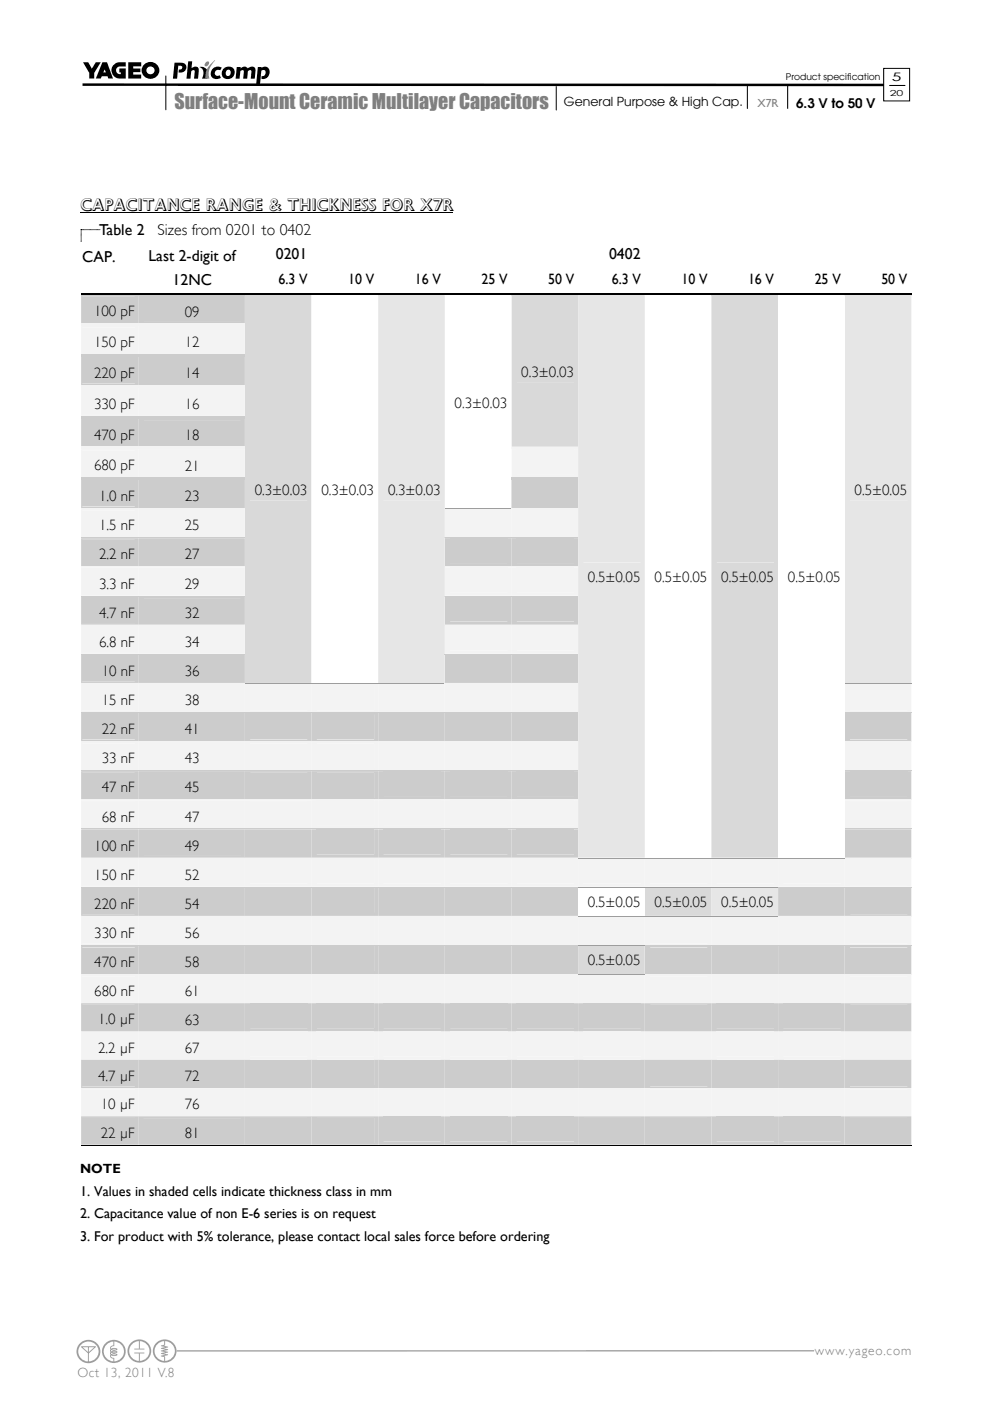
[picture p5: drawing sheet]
<svg xmlns="http://www.w3.org/2000/svg" width="210mm" height="297mm" viewBox="0 0 210 297" stroke-linecap="round" stroke-linejoin="round" font-family="sans-serif">
<path d="M172.6 286.4h-140" fill="none" stroke="#808080" stroke-width=".21"/>
<g fill="#fff">
<circle cx="29.5" cy="286.5" r="2.49"/>
<circle cx="34.9" cy="286.5" r="2.49"/>
<circle cx="24.1" cy="286.6" r="2.49"/>
<circle cx="18.7" cy="286.6" r="2.5"/>
</g>
<g fill="#9da0a1">
<path d="M21.6 286.6a2.5 2.5 0 0 0 5 0 2.5 2.5 0 0 0-5 0zM22.6 285.1l.9-.6 .5-.1v.8a.55 .55 0 0 0-.5 .2 .55 .55 0 0 0 0 .7l-.2 .8 .2 .3a.55 .55 0 0 0 0 .7 .55 .55 0 0 0 .5 .2v.5a2.09 2.09 0 0 1-1.8-1.3 2.09 2.09 0 0 1 .4-2.2zM24.2 284.4a2.1 2.1 0 0 1 2.1 2.1 2.1 2.1 0 0 1-2.1 2.1v-.7l-.6-.2-.1-.3a1.52 1.52 0 0 0 1.4-.2 1.51 1.51 0 0 0-1.3-.2l-.1-.1a1.51 1.51 0 0 0 1.4-.2 1.51 1.51 0 0 0-1.3-.3l-.1-.1a1.51 1.51 0 0 0 1.4-.2 1.52 1.52 0 0 0-1.3-.2v-.3l.6-.2zM23.8 287.2h.9zM23.8 286.7h.9zM23.8 286.1h.9z"/>
<path d="M16.2 286.6a2.55 2.55 0 0 0 5.1 0 2.55 2.55 0 0 0-5.1 0zM17.5 285.6h1.2v1zM18.9 285.6h1.1l-1.1 1zM17.2 285.1a2.13 2.13 0 0 1 3.5 .5 2.13 2.13 0 0 1-1.8 3.1v-1.8l1.4-1.3v-.2l-3.1 .1 1.5 1.4v1.8a2.1 2.1 0 0 1-1.9-1.4 2.1 2.1 0 0 1 .4-2.2z"/>
<path d="M27.1 286.5a2.49 2.49 0 0 0 4.9 0 2.49 2.49 0 0 0-4.9 0zM28 285l.9-.6 .6-.1v1.6h-1v.2h2.1v-.2h-.9v-1.6a2.1 2.1 0 0 1 2 2.1 2.1 2.1 0 0 1-2 2.1v-1.5h.9v-.2h-2.1v.2h1v1.5a2.09 2.09 0 0 1-1.9-1.3 2.09 2.09 0 0 1 .4-2.2z"/>
<path d="M32.4 286.5a2.5 2.5 0 0 0 5 0 2.5 2.5 0 0 0-5 0zM33.4 285l.9-.6 .5-.1v.8l-.7 .2 1 .3-1 .3 1 .2-1 .3 1 .3-1 .3 1 .2-1 .3 .7 .2v.8a2.09 2.09 0 0 1-1.9-1.3 2.09 2.09 0 0 1 .5-2.2zM35 284.3a2.1 2.1 0 0 1 2.1 2.1 2.1 2.1 0 0 1-2.1 2.1v-.8l-.3-.2 1-.3-1-.2 1-.3-1-.3 1-.3-1-.2 1-.3-1-.3 .3-.1z"/>
</g>
<path d="M118.7 19.9h39.8v4.4h-39.8z" fill="#fff"/>
<path d="M35.2 16.1v7.2" fill="none" stroke="#000" stroke-width=".21"/>
<path d="M43.6 13.3l.5-.3 .2 .1a.66 .66 0 0 1-.1 .7 .66 .66 0 0 1-.7 .2z" fill="#868585"/>
<path d="M42.4 14.2a1.43 1.43 0 0 1 1.6 1.9v.6h-1.2a1.71 1.71 0 0 0-.4-2.5z" fill="#000"/>
<path d="M45 13.3l.6-.6v.1a3.7 3.7 0 0 0-1.2 3.9h-.9a3.9 3.9 0 0 1 1.5-3.4z" fill="#868585"/>
<g fill="#000">
<path d="M17.6 13.2h1.1l.8 1.4 .8-1.4h1.1l-1.4 2.3v1.1h-1.1v-1.1zM24 13.9l.9-.6 1.8-.1v.9h-1.3a.81 .81 0 0 0-.8 .9 .81 .81 0 0 0 1 .7v-.4h-.3v-.8h1.4v2.1h-1.4a1.73 1.73 0 0 1-1.3-2.7zM27.2 13.2h2.8v.9h-1.7v.4h1.5v.8h-1.5v.5h1.6v.8h-2.7zM37 13.3h1.3a1.06 1.06 0 0 1 1.2 1.1 1.06 1.06 0 0 1-1.2 1h-.4v-.7a.47 .47 0 0 0 .6-.1 .47 .47 0 0 0 0-.6l-.7-.1-.2 2.8h-.9zM39.9 13h.9l-.2 1.5a.9 .9 0 0 1 1.3-.3 .9 .9 0 0 1 .2 1.3l-.1 1.2h-.8l.1-1.7-.4-.1-.3 .2-.2 1.6h-.8zM45 14.7a1.6 1.6 0 0 1 2-.4l-.3 .6a.67 .67 0 0 0-1.1 .3 .67 .67 0 0 0 .7 .9l.3-.2 .2 .6a1.3 1.3 0 0 1-1.8 0 1.3 1.3 0 0 1 0-1.8zM50.2 14.2h.9l-.1 .3 .3-.2a.85 .85 0 0 1 1.2 .2 .94 .94 0 0 1 1.3-.3 .94 .94 0 0 1 .4 1.3l-.2 1.2h-.8l.1-1.6a.41 .41 0 0 0-.7 0l-.2 1.6h-.8l.1-1.6a.41 .41 0 0 0-.7 0l-.2 1.6h-.8zM54.7 14.2h.8v.2a1.09 1.09 0 0 1 1.4 0 1.09 1.09 0 0 1 .2 1.4 1.3 1.3 0 0 1-1.7 .9l.1-.6a.68 .68 0 0 0 .8-.4 .68 .68 0 0 0-.4-.9l-.5 .2-.3 2.9h-.8z"/>
<path d="M21.7 13.2l-1.4 3.4h1.1l.2-.4h1.2l.2 .4h1l-1.3-3.4zM22.2 14.7l.3 .7h-.6z"/>
<path d="M30.1 15a1.85 1.85 0 0 0 3.7 0 1.85 1.85 0 0 0-3.7 0zM31.1 14.9a.85 .85 0 0 1 1.7 0 .85 .85 0 0 1-1.7 0z"/>
<path d="M48 15a.55 .55 0 0 1 .8-.1 .55 .55 0 0 1 .1 .8 .55 .55 0 0 1-.8 .4 .55 .55 0 0 1-.2-.9zM47.3 14.7a1.36 1.36 0 0 0 .7 2.1 1.36 1.36 0 0 0 1.8-1.4 1.33 1.33 0 0 0-.9-1.3 1.33 1.33 0 0 0-1.6 .6z"/>
</g>
<path d="M17.5 17.9l170.4 .1" fill="none" stroke="#000" stroke-width=".53"/>
<path d="M118 18.4v4.9M158.5 18v5M167.1 18v5" fill="none" stroke="#000" stroke-width=".21"/>
<path d="M187.4 14.5h5.5v6.9h-5.5z" fill-rule="evenodd" fill="#fff" stroke="#000" stroke-width=".21"/>
<path d="M188.7 18.1h3.3M17 45.1h79.1M21.2 48.7h-4v2.5" fill="none" stroke="#000" stroke-width=".21"/>
<g fill="#ccc">
<path d="M17.5 62.9h11.1v5.3h-11.1z"/>
<path d="M17.2 62.6h12.1v6h-12.1z"/>
<path d="M30.5 63.1h20.6v5h-20.6z"/>
<path d="M29.3 62.6h22.6v6h-22.6z"/>
</g>
<path d="M17.2 62.1h12.1M17.2 62.5h12.1M29.8 62.1h22.1M29.8 62.5h22.1" fill="none" stroke="#000" stroke-width=".21"/>
<path d="M17.2 62.6h34.7" fill="none" stroke="#ccc" stroke-width=".21"/>
<path d="M29.3 62.1h.5v.1h-.5zM29.3 62.4h.5v.2h-.5z" fill="#000"/>
<path d="M51.9 62.6h.6z" fill="#d9d9d9"/>
<path d="M51.9 62.1h.6v.1h-.6zM51.9 62.4h.6v.2h-.6z" fill="#000"/>
<path d="M52.5 62.1h13.6M52.5 62.5h13.6" fill="none" stroke="#000" stroke-width=".21"/>
<path d="M52.5 62.6h13.6" fill="none" stroke="#d9d9d9" stroke-width=".21"/>
<path d="M66.1 62.6h.5z" fill="#fff"/>
<path d="M66.1 62.1h.5v.1h-.5zM66.1 62.4h.5v.2h-.5z" fill="#000"/>
<path d="M66.6 62.1h13.6M66.6 62.5h13.6" fill="none" stroke="#000" stroke-width=".21"/>
<path d="M66.6 62.6h13.6z" fill="#fff"/>
<path d="M80.2 62.6h.5z" fill="#e6e6e6"/>
<path d="M80.2 62.1h.5v.1h-.5zM80.2 62.4h.5v.2h-.5z" fill="#000"/>
<path d="M80.7 62.1h13.6M80.7 62.5h13.6" fill="none" stroke="#000" stroke-width=".21"/>
<path d="M80.7 62.6h13.6" fill="none" stroke="#e6e6e6" stroke-width=".21"/>
<path d="M94.3 62.6h.5z" fill="#fff"/>
<path d="M94.3 62.1h.5v.1h-.5zM94.3 62.4h.5v.2h-.5z" fill="#000"/>
<path d="M94.8 62.1h13.7M94.8 62.5h13.7" fill="none" stroke="#000" stroke-width=".21"/>
<path d="M94.8 62.6h13.7z" fill="#fff"/>
<path d="M108.5 62.6h.5z" fill="#d9d9d9"/>
<path d="M108.5 62.1h.5v.1h-.5zM108.5 62.4h.5v.2h-.5z" fill="#000"/>
<path d="M109 62.1h13.6M109 62.5h13.6" fill="none" stroke="#000" stroke-width=".21"/>
<path d="M109 62.6h13.6" fill="none" stroke="#d9d9d9" stroke-width=".21"/>
<path d="M122.6 62.6h.5z" fill="#e6e6e6"/>
<path d="M122.6 62.1h.5v.1h-.5zM122.6 62.4h.5v.2h-.5z" fill="#000"/>
<path d="M123.1 62.1h13.7M123.1 62.5h13.7" fill="none" stroke="#000" stroke-width=".21"/>
<path d="M123.1 62.6h13.7" fill="none" stroke="#e6e6e6" stroke-width=".21"/>
<path d="M136.8 62.6h.5z" fill="#fff"/>
<path d="M136.8 62.1h.5v.1h-.5zM136.8 62.4h.5v.2h-.5z" fill="#000"/>
<path d="M137.3 62.1h13.6M137.3 62.5h13.6" fill="none" stroke="#000" stroke-width=".21"/>
<path d="M137.3 62.6h13.6z" fill="#fff"/>
<path d="M150.9 62.6h.5z" fill="#d9d9d9"/>
<path d="M150.9 62.1h.5v.1h-.5zM150.9 62.4h.5v.2h-.5z" fill="#000"/>
<path d="M151.4 62.1h13.6M151.4 62.5h13.6" fill="none" stroke="#000" stroke-width=".21"/>
<path d="M151.4 62.6h13.6" fill="none" stroke="#d9d9d9" stroke-width=".21"/>
<path d="M165 62.6h.5z" fill="#fff"/>
<path d="M165 62.1h.5v.1h-.5zM165 62.4h.5v.2h-.5z" fill="#000"/>
<path d="M165.5 62.1h13.7M165.5 62.5h13.7" fill="none" stroke="#000" stroke-width=".21"/>
<path d="M165.5 62.6h13.7z" fill="#fff"/>
<path d="M179.2 62.6h.5z" fill="#e6e6e6"/>
<path d="M179.2 62.1h.5v.1h-.5zM179.2 62.4h.5v.2h-.5z" fill="#000"/>
<path d="M179.7 62.1h13.6M179.7 62.5h13.6" fill="none" stroke="#000" stroke-width=".21"/>
<path d="M179.7 62.6h13.6" fill="none" stroke="#e6e6e6" stroke-width=".21"/>
<g fill="#f3f3f3">
<path d="M17.5 69.5h11.1v5.3h-11.1z"/>
<path d="M17.2 69.1h12.1v6h-12.1z"/>
<path d="M30.5 69.7h20.6v4.9h-20.6z"/>
<path d="M29.3 69.1h22.6v6h-22.6z"/>
<path d="M17.2 68.6h34.7v.5h-34.7z"/>
</g>
<g fill="#ccc">
<path d="M17.5 76h11.1v5.3h-11.1z"/>
<path d="M17.2 75.6h12.1v6h-12.1z"/>
<path d="M30.5 76.2h20.6v4.9h-20.6z"/>
<path d="M29.3 75.6h22.6v6h-22.6z"/>
<path d="M17.2 75.1h34.7v.5h-34.7z"/>
</g>
<g fill="#f3f3f3">
<path d="M17.5 82.5h11.1v5.3h-11.1z"/>
<path d="M17.2 82.2h12.1v6h-12.1z"/>
<path d="M30.5 82.7h20.6v5h-20.6z"/>
<path d="M29.3 82.2h22.6v6h-22.6z"/>
<path d="M17.2 81.6h34.7v.6h-34.7z"/>
</g>
<g fill="#ccc">
<path d="M17.5 89h11.1v5.3h-11.1z"/>
<path d="M17.2 88.7h12.1v6h-12.1z"/>
<path d="M30.5 89.2h20.6v5h-20.6z"/>
<path d="M29.3 88.7h22.6v6h-22.6z"/>
</g>
<g fill="#d9d9d9">
<path d="M109.6 75.7h12.2v5.3h-12.2z"/>
<path d="M108.5 62.6h14.1v32.1h-14.1z"/>
</g>
<path d="M17.2 88.2h34.7v.5h-34.7z" fill="#ccc"/>
<g fill="#f3f3f3">
<path d="M17.5 95.6h11.1v5.3h-11.1z"/>
<path d="M17.2 95.2h12.1v6h-12.1z"/>
<path d="M30.5 95.8h20.6v4.9h-20.6z"/>
<path d="M29.3 95.2h22.6v6h-22.6z"/>
<path d="M109.6 95.2h12.2v5.3h-12.2z"/>
<path d="M108.5 95.2h14.1v6h-14.1z"/>
<path d="M17.2 94.7h34.7v.5h-34.7z"/>
</g>
<path d="M108.5 94.8h14.1" fill="none" stroke="#9a9a9a" stroke-width=".21"/>
<path d="M108.5 95h14.1" fill="none" stroke="#f3f3f3" stroke-width=".36"/>
<g fill="#ccc">
<path d="M17.5 102.1h11.1v5.3h-11.1z"/>
<path d="M17.2 101.7h12.1v6.1h-12.1z"/>
<path d="M30.5 102.3h20.6v4.9h-20.6z"/>
<path d="M29.3 101.7h22.6v6.1h-22.6z"/>
</g>
<g fill="#fff">
<path d="M95.5 82.3h12.1v5.2h-12.1z"/>
<path d="M94.3 62.6h14.2v45.2h-14.2z"/>
</g>
<g fill="#ccc">
<path d="M109.6 101.7h12.2v5.3h-12.2z"/>
<path d="M108.5 101.7h14.1v6.1h-14.1z"/>
<path d="M17.2 101.2h34.7v.5h-34.7z"/>
<path d="M108.5 101.2h14.1v.5h-14.1z"/>
</g>
<g fill="#f3f3f3">
<path d="M17.5 108.3h11.1v5.3h-11.1z"/>
<path d="M17.2 107.9h12.1v6h-12.1z"/>
<path d="M30.5 108.5h20.6v4.9h-20.6z"/>
<path d="M29.3 107.9h22.6v6h-22.6z"/>
<path d="M95.5 107.9h12.1v5.3h-12.1z"/>
<path d="M94.3 107.9h14.2v6h-14.2z"/>
<path d="M109.6 107.9h12.2v5.3h-12.2z"/>
<path d="M108.5 107.9h14.1v6h-14.1z"/>
</g>
<path d="M17.2 107.8h34.7M108.5 107.8h14.1" fill="none" stroke="#f3f3f3" stroke-width=".21"/>
<path d="M94.3 107.8h14.2" fill="none" stroke="#9a9a9a" stroke-width=".21"/>
<g fill="#ccc">
<path d="M17.5 114.4h11.1v5.3h-11.1z"/>
<path d="M17.2 114.1h12.1v6h-12.1z"/>
<path d="M30.5 114.6h20.6v5h-20.6z"/>
<path d="M29.3 114.1h22.6v6h-22.6z"/>
<path d="M95.5 114.1h12.1v5.3h-12.1z"/>
<path d="M94.3 114.1h14.2v6h-14.2z"/>
<path d="M109.6 114.1h12.2v5.3h-12.2z"/>
<path d="M108.5 114.1h14.1v6h-14.1z"/>
</g>
<path d="M17.2 114h34.7M94.3 114h28.3" fill="none" stroke="#ccc" stroke-width=".21"/>
<g fill="#f3f3f3">
<path d="M17.5 120.6h11.1v5.3h-11.1z"/>
<path d="M17.2 120.3h12.1v6h-12.1z"/>
<path d="M30.5 120.8h20.6v4.9h-20.6z"/>
<path d="M29.3 120.3h22.6v6h-22.6z"/>
<path d="M95.5 120.3h12.1v5.3h-12.1z"/>
<path d="M94.3 120.3h14.2v6h-14.2z"/>
<path d="M109.6 120.3h12.2v5.3h-12.2z"/>
<path d="M108.5 120.3h14.1v6h-14.1z"/>
</g>
<path d="M17.2 120.2h34.7M94.3 120.2h28.3" fill="none" stroke="#f3f3f3" stroke-width=".21"/>
<g fill="#ccc">
<path d="M17.5 126.8h11.1v5.3h-11.1z"/>
<path d="M17.2 126.4h12.1v6h-12.1z"/>
<path d="M30.5 127h20.6v4.9h-20.6z"/>
<path d="M29.3 126.4h22.6v6h-22.6z"/>
<path d="M95.5 126.4h12.1v5.3h-12.1z"/>
<path d="M94.3 126.4h14.2v6h-14.2z"/>
<path d="M109.6 126.4h12.2v5.3h-12.2z"/>
<path d="M108.5 126.4h14.1v6h-14.1z"/>
</g>
<path d="M17.2 126.4h34.7M94.3 126.4h28.3" fill="none" stroke="#ccc" stroke-width=".21"/>
<g fill="#f3f3f3">
<path d="M17.5 133h11.1v5.3h-11.1z"/>
<path d="M17.2 132.6h12.1v6h-12.1z"/>
<path d="M30.5 133.1h20.6v5h-20.6z"/>
<path d="M29.3 132.6h22.6v6h-22.6z"/>
<path d="M95.5 132.6h12.1v5.3h-12.1z"/>
<path d="M94.3 132.6h14.2v6h-14.2z"/>
<path d="M109.6 132.6h12.2v5.3h-12.2z"/>
<path d="M108.5 132.6h14.1v6h-14.1z"/>
</g>
<path d="M17.2 132.5h34.7M94.3 132.5h28.3" fill="none" stroke="#f3f3f3" stroke-width=".21"/>
<g fill="#ccc">
<path d="M17.5 139.1h11.1v5.3h-11.1z"/>
<path d="M17.2 138.8h12.1v6h-12.1z"/>
<path d="M30.5 139.3h20.6v5h-20.6z"/>
<path d="M29.3 138.8h22.6v6h-22.6z"/>
</g>
<g fill="#d9d9d9">
<path d="M53.1 100.8h12.1v5.3h-12.1z"/>
<path d="M51.9 62.6h14.2v82.2h-14.2z"/>
</g>
<g fill="#fff">
<path d="M67.2 100.8h12.2v5.3h-12.2z"/>
<path d="M66.1 62.6h14.1v82.2h-14.1z"/>
</g>
<g fill="#e6e6e6">
<path d="M81.3 100.8h12.2v5.3h-12.2z"/>
<path d="M80.2 62.6h14.1v82.2h-14.1z"/>
</g>
<g fill="#ccc">
<path d="M95.5 138.8h12.1v5.3h-12.1z"/>
<path d="M94.3 138.8h14.2v6h-14.2z"/>
<path d="M109.6 138.8h12.2v5.3h-12.2z"/>
<path d="M108.5 138.8h14.1v6h-14.1z"/>
</g>
<g fill="#e6e6e6">
<path d="M180.3 100.8h12.1v5.3h-12.1z"/>
<path d="M179.2 62.6h14.1v82.2h-14.1z"/>
</g>
<path d="M17.2 138.7h34.7M94.3 138.7h28.3" fill="none" stroke="#ccc" stroke-width=".21"/>
<g fill="#f3f3f3">
<path d="M17.5 145.3h11.1v5.3h-11.1z"/>
<path d="M17.2 145h12.1v6h-12.1z"/>
<path d="M30.5 145.5h20.6v4.9h-20.6z"/>
<path d="M29.3 145h22.6v6h-22.6z"/>
<path d="M53.1 145.3h12.1v5.3h-12.1z"/>
<path d="M51.9 145h14.2v6h-14.2z"/>
<path d="M67.2 145.3h12.2v5.3h-12.2z"/>
<path d="M66.1 145h14.1v6h-14.1z"/>
<path d="M81.3 145h12.2v5.3h-12.2z"/>
<path d="M80.2 145h14.1v6h-14.1z"/>
<path d="M95.5 145h12.1v5.3h-12.1z"/>
<path d="M94.3 145h14.2v6h-14.2z"/>
<path d="M109.6 145h12.2v5.3h-12.2z"/>
<path d="M108.5 145h14.1v6h-14.1z"/>
<path d="M180.3 145.3h12.1v5.3h-12.1z"/>
<path d="M179.2 145h14.1v6h-14.1z"/>
</g>
<path d="M17.2 144.9h34.7M94.3 144.9h28.3" fill="none" stroke="#f3f3f3" stroke-width=".21"/>
<path d="M51.9 144.9h42.4M179.2 144.9h14.1" fill="none" stroke="#9a9a9a" stroke-width=".21"/>
<g fill="#ccc">
<path d="M17.5 151.5h11.1v5.3h-11.1z"/>
<path d="M17.2 151.2h12.1v5.9h-12.1z"/>
<path d="M30.5 151.7h20.6v4.9h-20.6z"/>
<path d="M29.3 151.2h22.6v5.9h-22.6z"/>
<path d="M53.1 151.5h12.1v5.3h-12.1z"/>
<path d="M51.9 151.2h14.2v5.9h-14.2z"/>
<path d="M67.2 151.5h12.2v5.3h-12.2z"/>
<path d="M66.1 151.2h14.1v5.9h-14.1z"/>
<path d="M81.3 151.1h12.2v5.3h-12.2z"/>
<path d="M80.2 151.1h14.1v6h-14.1z"/>
<path d="M95.5 151.1h12.1v5.3h-12.1z"/>
<path d="M94.3 151.1h14.2v6h-14.2z"/>
<path d="M109.6 151.1h12.2v5.3h-12.2z"/>
<path d="M108.5 151.1h14.1v6h-14.1z"/>
<path d="M180.3 151.5h12.1v5.3h-12.1z"/>
<path d="M179.2 151.2h14.1v5.9h-14.1z"/>
</g>
<path d="M17.2 151h105.4M179.2 151h14.1" fill="none" stroke="#ccc" stroke-width=".21"/>
<g fill="#f3f3f3">
<path d="M17.5 157.7h11.1v5.3h-11.1z"/>
<path d="M17.2 157.3h12.1v6h-12.1z"/>
<path d="M30.5 157.8h20.6v5h-20.6z"/>
<path d="M29.3 157.3h22.6v6h-22.6z"/>
<path d="M53.1 157.7h12.1v5.3h-12.1z"/>
<path d="M51.9 157.3h14.2v6h-14.2z"/>
<path d="M67.2 157.7h12.2v5.3h-12.2z"/>
<path d="M66.1 157.3h14.1v6h-14.1z"/>
<path d="M81.3 157.3h12.2v5.3h-12.2z"/>
<path d="M80.2 157.3h14.1v6h-14.1z"/>
<path d="M95.5 157.3h12.1v5.3h-12.1z"/>
<path d="M94.3 157.3h14.2v6h-14.2z"/>
<path d="M109.6 157.3h12.2v5.3h-12.2z"/>
<path d="M108.5 157.3h14.1v6h-14.1z"/>
<path d="M180.3 157.3h12.1v5.3h-12.1z"/>
<path d="M179.2 157.3h14.1v6h-14.1z"/>
</g>
<path d="M17.2 157.2h105.4M179.2 157.2h14.1" fill="none" stroke="#f3f3f3" stroke-width=".21"/>
<g fill="#ccc">
<path d="M17.5 163.9h11.1v5.2h-11.1z"/>
<path d="M17.2 163.5h12.1v6h-12.1z"/>
<path d="M30.5 164h20.6v5h-20.6z"/>
<path d="M29.3 163.5h22.6v6h-22.6z"/>
<path d="M53.1 163.9h12.1v5.2h-12.1z"/>
<path d="M51.9 163.5h14.2v6h-14.2z"/>
<path d="M67.2 163.9h12.2v5.2h-12.2z"/>
<path d="M66.1 163.5h14.1v6h-14.1z"/>
<path d="M81.3 163.5h12.2v5.3h-12.2z"/>
<path d="M80.2 163.5h14.1v6h-14.1z"/>
<path d="M95.5 163.5h12.1v5.3h-12.1z"/>
<path d="M94.3 163.5h14.2v6h-14.2z"/>
<path d="M109.6 163.5h12.2v5.3h-12.2z"/>
<path d="M108.5 163.5h14.1v6h-14.1z"/>
<path d="M180.3 163.5h12.1v5.3h-12.1z"/>
<path d="M179.2 163.5h14.1v6h-14.1z"/>
</g>
<path d="M17.2 163.4h105.4M179.2 163.4h14.1" fill="none" stroke="#ccc" stroke-width=".21"/>
<g fill="#f3f3f3">
<path d="M17.5 170h11.1v5.3h-11.1z"/>
<path d="M17.2 169.7h12.1v6h-12.1z"/>
<path d="M30.5 170.2h20.6v4.9h-20.6z"/>
<path d="M29.3 169.7h22.6v6h-22.6z"/>
<path d="M53.1 170h12.1v5.3h-12.1z"/>
<path d="M51.9 169.7h14.2v6h-14.2z"/>
<path d="M67.2 169.7h12.2v5.2h-12.2z"/>
<path d="M66.1 169.7h14.1v6h-14.1z"/>
<path d="M81.3 169.7h12.2v5.2h-12.2z"/>
<path d="M80.2 169.7h14.1v6h-14.1z"/>
<path d="M95.5 169.7h12.1v5.2h-12.1z"/>
<path d="M94.3 169.7h14.2v6h-14.2z"/>
<path d="M109.6 169.7h12.2v5.2h-12.2z"/>
<path d="M108.5 169.7h14.1v6h-14.1z"/>
<path d="M180.3 170h12.1v5.3h-12.1z"/>
<path d="M179.2 169.7h14.1v6h-14.1z"/>
</g>
<path d="M17.2 169.6h105.4M179.2 169.6h14.1" fill="none" stroke="#f3f3f3" stroke-width=".21"/>
<g fill="#ccc">
<path d="M17.5 176.2h11.1v5.3h-11.1z"/>
<path d="M17.2 175.8h12.1v6h-12.1z"/>
<path d="M30.5 176.4h20.6v4.9h-20.6z"/>
<path d="M29.3 175.8h22.6v6h-22.6z"/>
<path d="M53.1 176.2h12.1v5.3h-12.1z"/>
<path d="M51.9 175.8h14.2v6h-14.2z"/>
<path d="M67.2 175.8h12.2v5.3h-12.2z"/>
<path d="M66.1 175.8h14.1v6h-14.1z"/>
<path d="M81.3 175.8h12.2v5.3h-12.2z"/>
<path d="M80.2 175.8h14.1v6h-14.1z"/>
<path d="M95.5 175.8h12.1v5.3h-12.1z"/>
<path d="M94.3 175.8h14.2v6h-14.2z"/>
<path d="M109.6 175.8h12.2v5.3h-12.2z"/>
<path d="M108.5 175.8h14.1v6h-14.1z"/>
</g>
<g fill="#e6e6e6">
<path d="M123.7 119.3h12.2v5.3h-12.2z"/>
<path d="M122.6 62.6h14.2v119.2h-14.2z"/>
</g>
<g fill="#fff">
<path d="M137.9 119.3h12.1v5.3h-12.1z"/>
<path d="M136.8 62.6h14.1v119.2h-14.1z"/>
</g>
<g fill="#d9d9d9">
<path d="M152 119.3h12.2v5.3h-12.2z"/>
<path d="M150.9 62.6h14.1v119.2h-14.1z"/>
</g>
<g fill="#fff">
<path d="M166.2 119.3h12.1v5.3h-12.1z"/>
<path d="M165 62.6h14.2v119.2h-14.2z"/>
</g>
<g fill="#ccc">
<path d="M180.3 176.2h12.1v5.3h-12.1z"/>
<path d="M179.2 175.8h14.1v6h-14.1z"/>
</g>
<path d="M17.2 175.7h105.4M179.2 175.7h14.1" fill="none" stroke="#ccc" stroke-width=".21"/>
<g fill="#f3f3f3">
<path d="M17.5 182.4h11.1v5.3h-11.1z"/>
<path d="M17.2 182h12.1v6h-12.1z"/>
<path d="M30.5 182.5h20.6v5h-20.6z"/>
<path d="M29.3 182h22.6v6h-22.6z"/>
<path d="M53.1 182h12.1v5.3h-12.1z"/>
<path d="M51.9 182h14.2v6h-14.2z"/>
<path d="M67.2 182h12.2v5.3h-12.2z"/>
<path d="M66.1 182h14.1v6h-14.1z"/>
<path d="M81.3 182h12.2v5.3h-12.2z"/>
<path d="M80.2 182h14.1v6h-14.1z"/>
<path d="M95.5 182h12.1v5.3h-12.1z"/>
<path d="M94.3 182h14.2v6h-14.2z"/>
<path d="M109.6 182h12.2v5.3h-12.2z"/>
<path d="M108.5 182h14.1v6h-14.1z"/>
<path d="M123.7 182h12.2v5.3h-12.2z"/>
<path d="M122.6 182h14.2v6h-14.2z"/>
<path d="M137.9 182h12.1v5.3h-12.1z"/>
<path d="M136.8 182h14.1v6h-14.1z"/>
<path d="M152 182h12.2v5.3h-12.2z"/>
<path d="M150.9 182h14.1v6h-14.1z"/>
<path d="M166.2 182h12.1v5.3h-12.1z"/>
<path d="M165 182h14.2v6h-14.2z"/>
<path d="M180.3 182.4h12.1v5.3h-12.1z"/>
<path d="M179.2 182h14.1v6h-14.1z"/>
</g>
<path d="M17.2 181.9h105.4M179.2 181.9h14.1" fill="none" stroke="#f3f3f3" stroke-width=".21"/>
<path d="M122.6 181.9h56.6" fill="none" stroke="#9a9a9a" stroke-width=".21"/>
<g fill="#ccc">
<path d="M17.5 188.5h11.1v5.3h-11.1z"/>
<path d="M17.2 188.2h12.1v6h-12.1z"/>
<path d="M30.5 188.7h20.6v5h-20.6z"/>
<path d="M29.3 188.2h22.6v6h-22.6z"/>
<path d="M53.1 188.2h12.1v5.3h-12.1z"/>
<path d="M51.9 188.2h14.2v6h-14.2z"/>
<path d="M67.2 188.2h12.2v5.3h-12.2z"/>
<path d="M66.1 188.2h14.1v6h-14.1z"/>
<path d="M81.3 188.2h12.2v5.3h-12.2z"/>
<path d="M80.2 188.2h14.1v6h-14.1z"/>
<path d="M95.5 188.2h12.1v5.3h-12.1z"/>
<path d="M94.3 188.2h14.2v6h-14.2z"/>
<path d="M109.6 188.2h12.2v5.3h-12.2z"/>
<path d="M108.5 188.2h14.1v6h-14.1z"/>
</g>
<g fill="#fff">
<path d="M123.7 188.2h12.2v5.3h-12.2z"/>
<path d="M122.6 188.2h14.2v6h-14.2z"/>
</g>
<g fill="#d9d9d9">
<path d="M137.9 188.2h12.1v5.3h-12.1z"/>
<path d="M136.8 188.2h14.1v6h-14.1z"/>
</g>
<g fill="#e6e6e6">
<path d="M152 188.2h12.2v5.3h-12.2z"/>
<path d="M150.9 188.2h14.1v6h-14.1z"/>
</g>
<g fill="#ccc">
<path d="M166.2 188.2h12.1v5.3h-12.1z"/>
<path d="M165 188.2h14.2v6h-14.2z"/>
<path d="M180.3 188.5h12.1v5.3h-12.1z"/>
<path d="M179.2 188.2h14.1v6h-14.1z"/>
</g>
<path d="M17.2 188.1h105.4M165 188.1h28.3" fill="none" stroke="#ccc" stroke-width=".21"/>
<path d="M122.6 188.1h42.4" fill="none" stroke="#9a9a9a" stroke-width=".21"/>
<g fill="#f3f3f3">
<path d="M17.5 194.7h11.1v5.3h-11.1z"/>
<path d="M17.2 194.4h12.1v6h-12.1z"/>
<path d="M30.5 194.9h20.6v4.9h-20.6z"/>
<path d="M29.3 194.4h22.6v6h-22.6z"/>
<path d="M53.1 194.4h12.1v5.2h-12.1z"/>
<path d="M51.9 194.4h14.2v6h-14.2z"/>
<path d="M67.2 194.4h12.2v5.2h-12.2z"/>
<path d="M66.1 194.4h14.1v6h-14.1z"/>
<path d="M81.3 194.4h12.2v5.2h-12.2z"/>
<path d="M80.2 194.4h14.1v6h-14.1z"/>
<path d="M95.5 194.4h12.1v5.2h-12.1z"/>
<path d="M94.3 194.4h14.2v6h-14.2z"/>
<path d="M109.6 194.4h12.2v5.2h-12.2z"/>
<path d="M108.5 194.4h14.1v6h-14.1z"/>
<path d="M123.7 194.4h12.2v5.2h-12.2z"/>
<path d="M122.6 194.4h14.2v6h-14.2z"/>
<path d="M137.9 194.7h12.1v5.3h-12.1z"/>
<path d="M136.8 194.4h14.1v6h-14.1z"/>
<path d="M152 194.4h12.2v5.2h-12.2z"/>
<path d="M150.9 194.4h14.1v6h-14.1z"/>
<path d="M166.2 194.4h12.1v5.2h-12.1z"/>
<path d="M165 194.4h14.2v6h-14.2z"/>
<path d="M180.3 194.7h12.1v5.3h-12.1z"/>
<path d="M179.2 194.4h14.1v6h-14.1z"/>
</g>
<path d="M17.2 194.3h105.4M165 194.3h28.3" fill="none" stroke="#f3f3f3" stroke-width=".21"/>
<path d="M122.6 194.3h42.4" fill="none" stroke="#9a9a9a" stroke-width=".21"/>
<g fill="#ccc">
<path d="M17.5 200.9h11.1v5.3h-11.1z"/>
<path d="M17.2 200.5h12.1v6h-12.1z"/>
<path d="M30.5 201.1h20.6v4.9h-20.6z"/>
<path d="M29.3 200.5h22.6v6h-22.6z"/>
<path d="M53.1 200.5h12.1v5.3h-12.1z"/>
<path d="M51.9 200.5h14.2v6h-14.2z"/>
<path d="M67.2 200.5h12.2v5.3h-12.2z"/>
<path d="M66.1 200.5h14.1v6h-14.1z"/>
<path d="M81.3 200.5h12.2v5.3h-12.2z"/>
<path d="M80.2 200.5h14.1v6h-14.1z"/>
<path d="M95.5 200.5h12.1v5.3h-12.1z"/>
<path d="M94.3 200.5h14.2v6h-14.2z"/>
<path d="M109.6 200.5h12.2v5.3h-12.2z"/>
<path d="M108.5 200.5h14.1v6h-14.1z"/>
</g>
<g fill="#d9d9d9">
<path d="M123.7 200.5h12.2v5.3h-12.2z"/>
<path d="M122.6 200.5h14.2v6h-14.2z"/>
</g>
<g fill="#ccc">
<path d="M137.9 200.9h12.1v5.3h-12.1z"/>
<path d="M136.8 200.5h14.1v6h-14.1z"/>
<path d="M152 200.5h12.2v5.3h-12.2z"/>
<path d="M150.9 200.5h14.1v6h-14.1z"/>
<path d="M166.2 200.5h12.1v5.3h-12.1z"/>
<path d="M165 200.5h14.2v6h-14.2z"/>
<path d="M180.3 200.9h12.1v5.3h-12.1z"/>
<path d="M179.2 200.5h14.1v6h-14.1z"/>
</g>
<path d="M17.2 200.4h105.4M136.8 200.4h56.5" fill="none" stroke="#ccc" stroke-width=".21"/>
<path d="M122.6 200.4h14.2" fill="none" stroke="#9a9a9a" stroke-width=".21"/>
<g fill="#f3f3f3">
<path d="M17.5 207.1h11.1v5.2h-11.1z"/>
<path d="M17.2 206.7h12.1v6h-12.1z"/>
<path d="M30.5 207.2h20.6v5h-20.6z"/>
<path d="M29.3 206.7h22.6v6h-22.6z"/>
<path d="M53.1 206.7h12.1v5.3h-12.1z"/>
<path d="M51.9 206.7h14.2v6h-14.2z"/>
<path d="M67.2 206.7h12.2v5.3h-12.2z"/>
<path d="M66.1 206.7h14.1v6h-14.1z"/>
<path d="M81.3 206.7h12.2v5.3h-12.2z"/>
<path d="M80.2 206.7h14.1v6h-14.1z"/>
<path d="M95.5 206.7h12.1v5.3h-12.1z"/>
<path d="M94.3 206.7h14.2v6h-14.2z"/>
<path d="M109.6 206.7h12.2v5.3h-12.2z"/>
<path d="M108.5 206.7h14.1v6h-14.1z"/>
<path d="M123.7 206.7h12.2v5.3h-12.2z"/>
<path d="M122.6 206.7h14.2v6h-14.2z"/>
<path d="M137.9 207.1h12.1v5.2h-12.1z"/>
<path d="M136.8 206.7h14.1v6h-14.1z"/>
<path d="M152 206.7h12.2v5.3h-12.2z"/>
<path d="M150.9 206.7h14.1v6h-14.1z"/>
<path d="M166.2 206.7h12.1v5.3h-12.1z"/>
<path d="M165 206.7h14.2v6h-14.2z"/>
<path d="M180.3 207.1h12.1v5.2h-12.1z"/>
<path d="M179.2 206.7h14.1v6h-14.1z"/>
</g>
<path d="M17.2 206.6h105.4M136.8 206.6h56.5" fill="none" stroke="#f3f3f3" stroke-width=".21"/>
<path d="M122.6 206.6h14.2" fill="none" stroke="#9a9a9a" stroke-width=".21"/>
<g fill="#ccc">
<path d="M17.5 213h11.1v5.3h-11.1z"/>
<path d="M17.2 212.7h12.1v6h-12.1z"/>
<path d="M30.5 213.2h20.6v5h-20.6z"/>
<path d="M29.3 212.7h22.6v6h-22.6z"/>
<path d="M53.1 212.7h12.1v5.3h-12.1z"/>
<path d="M51.9 212.7h14.2v6h-14.2z"/>
<path d="M67.2 212.7h12.2v5.3h-12.2z"/>
<path d="M66.1 212.7h14.1v6h-14.1z"/>
<path d="M81.3 212.7h12.2v5.3h-12.2z"/>
<path d="M80.2 212.7h14.1v6h-14.1z"/>
<path d="M95.5 212.7h12.1v5.3h-12.1z"/>
<path d="M94.3 212.7h14.2v6h-14.2z"/>
<path d="M109.6 212.7h12.2v5.3h-12.2z"/>
<path d="M108.5 212.7h14.1v6h-14.1z"/>
<path d="M123.7 212.7h12.2v5.3h-12.2z"/>
<path d="M122.6 212.7h14.2v6h-14.2z"/>
<path d="M137.9 213h12.1v5.3h-12.1z"/>
<path d="M136.8 212.7h14.1v6h-14.1z"/>
<path d="M152 212.7h12.2v5.3h-12.2z"/>
<path d="M150.9 212.7h14.1v6h-14.1z"/>
<path d="M166.2 212.7h12.1v5.3h-12.1z"/>
<path d="M165 212.7h14.2v6h-14.2z"/>
<path d="M180.3 213h12.1v5.3h-12.1z"/>
<path d="M179.2 212.7h14.1v6h-14.1z"/>
</g>
<g fill="#f3f3f3">
<path d="M17.5 219h11.1v5.3h-11.1z"/>
<path d="M17.2 218.7h12.1v6h-12.1z"/>
<path d="M30.5 219.2h20.6v5h-20.6z"/>
<path d="M29.3 218.7h22.6v6h-22.6z"/>
<path d="M53.1 218.7h12.1v5.3h-12.1z"/>
<path d="M51.9 218.7h14.2v6h-14.2z"/>
<path d="M67.2 218.7h12.2v5.3h-12.2z"/>
<path d="M66.1 218.7h14.1v6h-14.1z"/>
<path d="M81.3 218.7h12.2v5.3h-12.2z"/>
<path d="M80.2 218.7h14.1v6h-14.1z"/>
<path d="M95.5 218.7h12.1v5.3h-12.1z"/>
<path d="M94.3 218.7h14.2v6h-14.2z"/>
<path d="M109.6 218.7h12.2v5.3h-12.2z"/>
<path d="M108.5 218.7h14.1v6h-14.1z"/>
<path d="M123.7 218.7h12.2v5.3h-12.2z"/>
<path d="M122.6 218.7h14.2v6h-14.2z"/>
<path d="M137.9 219h12.1v5.3h-12.1z"/>
<path d="M136.8 218.7h14.1v6h-14.1z"/>
<path d="M152 218.7h12.2v5.3h-12.2z"/>
<path d="M150.9 218.7h14.1v6h-14.1z"/>
<path d="M166.2 218.7h12.1v5.3h-12.1z"/>
<path d="M165 218.7h14.2v6h-14.2z"/>
<path d="M180.3 219h12.1v5.3h-12.1z"/>
<path d="M179.2 218.7h14.1v6h-14.1z"/>
</g>
<g fill="#ccc">
<path d="M17.5 225h11.1v5.3h-11.1z"/>
<path d="M17.2 224.7h12.1v6h-12.1z"/>
<path d="M30.5 225.2h20.6v5h-20.6z"/>
<path d="M29.3 224.7h22.6v6h-22.6z"/>
<path d="M53.1 224.7h12.1v5.3h-12.1z"/>
<path d="M51.9 224.7h14.2v6h-14.2z"/>
<path d="M67.2 224.7h12.2v5.3h-12.2z"/>
<path d="M66.1 224.7h14.1v6h-14.1z"/>
<path d="M81.3 224.7h12.2v5.3h-12.2z"/>
<path d="M80.2 224.7h14.1v6h-14.1z"/>
<path d="M95.5 224.7h12.1v5.3h-12.1z"/>
<path d="M94.3 224.7h14.2v6h-14.2z"/>
<path d="M109.6 224.7h12.2v5.3h-12.2z"/>
<path d="M108.5 224.7h14.1v6h-14.1z"/>
<path d="M123.7 224.7h12.2v5.3h-12.2z"/>
<path d="M122.6 224.7h14.2v6h-14.2z"/>
<path d="M137.9 225h12.1v5.3h-12.1z"/>
<path d="M136.8 224.7h14.1v6h-14.1z"/>
<path d="M152 224.7h12.2v5.3h-12.2z"/>
<path d="M150.9 224.7h14.1v6h-14.1z"/>
<path d="M166.2 224.7h12.1v5.3h-12.1z"/>
<path d="M165 224.7h14.2v6h-14.2z"/>
<path d="M180.3 225h12.1v5.3h-12.1z"/>
<path d="M179.2 224.7h14.1v6h-14.1z"/>
</g>
<g fill="#f3f3f3">
<path d="M17.5 231h11.1v5.3h-11.1z"/>
<path d="M17.2 230.7h12.1v6h-12.1z"/>
<path d="M30.5 231.2h20.6v5h-20.6z"/>
<path d="M29.3 230.7h22.6v6h-22.6z"/>
<path d="M53.1 230.7h12.1v5.3h-12.1z"/>
<path d="M51.9 230.7h14.2v6h-14.2z"/>
<path d="M67.2 230.7h12.2v5.3h-12.2z"/>
<path d="M66.1 230.7h14.1v6h-14.1z"/>
<path d="M81.3 230.7h12.2v5.3h-12.2z"/>
<path d="M80.2 230.7h14.1v6h-14.1z"/>
<path d="M95.5 230.7h12.1v5.3h-12.1z"/>
<path d="M94.3 230.7h14.2v6h-14.2z"/>
<path d="M109.6 230.7h12.2v5.3h-12.2z"/>
<path d="M108.5 230.7h14.1v6h-14.1z"/>
<path d="M123.7 230.7h12.2v5.3h-12.2z"/>
<path d="M122.6 230.7h14.2v6h-14.2z"/>
<path d="M137.9 231h12.1v5.3h-12.1z"/>
<path d="M136.8 230.7h14.1v6h-14.1z"/>
<path d="M152 230.7h12.2v5.3h-12.2z"/>
<path d="M150.9 230.7h14.1v6h-14.1z"/>
<path d="M166.2 230.7h12.1v5.3h-12.1z"/>
<path d="M165 230.7h14.2v6h-14.2z"/>
<path d="M180.3 231h12.1v5.3h-12.1z"/>
<path d="M179.2 230.7h14.1v6h-14.1z"/>
</g>
<g fill="#ccc">
<path d="M17.5 237h11.1v5.3h-11.1z"/>
<path d="M17.2 236.7h12.1v6h-12.1z"/>
<path d="M30.5 237.2h20.6v5h-20.6z"/>
<path d="M29.3 236.7h22.6v6h-22.6z"/>
<path d="M53.1 237h12.1v5.3h-12.1z"/>
<path d="M51.9 236.7h14.2v6h-14.2z"/>
<path d="M67.2 237h12.2v5.3h-12.2z"/>
<path d="M66.1 236.7h14.1v6h-14.1z"/>
<path d="M81.3 236.7h12.2v5.3h-12.2z"/>
<path d="M80.2 236.7h14.1v6h-14.1z"/>
<path d="M95.5 236.7h12.1v5.3h-12.1z"/>
<path d="M94.3 236.7h14.2v6h-14.2z"/>
<path d="M109.6 236.7h12.2v5.3h-12.2z"/>
<path d="M108.5 236.7h14.1v6h-14.1z"/>
<path d="M123.7 237h12.2v5.3h-12.2z"/>
<path d="M122.6 236.7h14.2v6h-14.2z"/>
<path d="M137.9 237h12.1v5.3h-12.1z"/>
<path d="M136.8 236.7h14.1v6h-14.1z"/>
<path d="M152 236.7h12.2v5.3h-12.2z"/>
<path d="M150.9 236.7h14.1v6h-14.1z"/>
<path d="M166.2 236.7h12.1v5.3h-12.1z"/>
<path d="M165 236.7h14.2v6h-14.2z"/>
<path d="M180.3 237h12.1v5.3h-12.1z"/>
<path d="M179.2 236.7h14.1v6h-14.1z"/>
</g>
<path d="M17.2 242.8h176.1" fill="none" stroke="#000" stroke-width=".21"/>
<text font-size="4.2" fill="#808080" x="37" y="23">Surface-Mount Ceramic Multilayer Capacitors</text>
<text font-size="3.5" x="17" y="44.7">CAPACITANCE RANGE &amp; THICKNESS FOR X7R</text>
<g font-size="3.3">
<text x="21" y="49.8">Table 2</text>
<text x="33.4" y="49.8">Sizes from 0201 to 0402</text>
<text x="17.5" y="55.6">CAP.</text>
<text x="31.5" y="55.4">Last 2-digit of</text>
<text x="58.5" y="54.9">0201</text>
<text x="129.2" y="54.9">0402</text>
<text x="36.6" y="60.5">12NC</text>
</g>
<g font-size="3.2">
<text x="59.1" y="60.3">6.3 V</text>
<text x="73.8" y="60.3">10 V</text>
<text x="88" y="60.3">16 V</text>
<text x="102.1" y="60.3">25 V</text>
<text x="116.3" y="60.3">50 V</text>
<text x="129.8" y="60.3">6.3 V</text>
<text x="144.5" y="60.3">10 V</text>
<text x="158.7" y="60.3">16 V</text>
<text x="172.8" y="60.3">25 V</text>
<text x="186.9" y="60.3">50 V</text>
<text x="19.9" y="67.1">100 pF</text>
<text x="39.2" y="67.1">09</text>
<text x="19.9" y="73.6">150 pF</text>
<text x="39.2" y="73.7">12</text>
<text x="19.9" y="80.2">220 pF</text>
<text x="39.2" y="80.2">14</text>
<text x="110.6" y="79.9">0.3±0.03</text>
<text x="19.9" y="86.7">330 pF</text>
<text x="39.2" y="86.7">16</text>
<text x="96.4" y="86.4">0.3±0.03</text>
<text x="19.9" y="93.2">470 pF</text>
<text x="39.2" y="93.2">18</text>
<text x="19.9" y="99.7">680 pF</text>
<text x="39.2" y="99.8">21</text>
<text x="21" y="106.3">1.0 nF</text>
<text x="39.2" y="106.3">23</text>
<text x="54" y="104.9">0.3±0.03</text>
<text x="68.2" y="104.9">0.3±0.03</text>
<text x="82.3" y="104.9">0.3±0.03</text>
<text x="181.3" y="104.9">0.5±0.05</text>
<text x="21" y="112.5">1.5 nF</text>
<text x="39.2" y="112.5">25</text>
<text x="21" y="118.6">2.2 nF</text>
<text x="39.2" y="118.6">27</text>
<text x="21" y="124.8">3.3 nF</text>
<text x="39.2" y="124.8">29</text>
<text x="124.7" y="123.5">0.5±0.05</text>
<text x="138.9" y="123.5">0.5±0.05</text>
<text x="153" y="123.5">0.5±0.05</text>
<text x="167.1" y="123.5">0.5±0.05</text>
<text x="21" y="131">4.7 nF</text>
<text x="39.2" y="131">32</text>
<text x="21" y="137.1">6.8 nF</text>
<text x="39.2" y="137.1">34</text>
<text x="21.6" y="143.3">10 nF</text>
<text x="39.2" y="143.3">36</text>
<text x="21.6" y="149.5">15 nF</text>
<text x="39.2" y="149.5">38</text>
<text x="21.6" y="155.7">22 nF</text>
<text x="39.2" y="155.7">41</text>
<text x="21.6" y="161.8">33 nF</text>
<text x="39.2" y="161.8">43</text>
<text x="21.6" y="168">47 nF</text>
<text x="39.2" y="168">45</text>
<text x="21.6" y="174.2">68 nF</text>
<text x="39.2" y="174.2">47</text>
<text x="20" y="180.4">100 nF</text>
<text x="39.2" y="180.4">49</text>
<text x="20" y="186.5">150 nF</text>
<text x="39.2" y="186.5">52</text>
<text x="20" y="192.7">220 nF</text>
<text x="39.2" y="192.7">54</text>
<text x="124.7" y="192.3">0.5±0.05</text>
<text x="138.9" y="192.3">0.5±0.05</text>
<text x="153" y="192.3">0.5±0.05</text>
<text x="20" y="198.9">330 nF</text>
<text x="39.2" y="198.9">56</text>
<text x="20" y="205.1">470 nF</text>
<text x="39.2" y="205.1">58</text>
<text x="124.7" y="204.7">0.5±0.05</text>
<text x="20" y="211.2">680 nF</text>
<text x="39.2" y="211.2">61</text>
<text x="20.8" y="217.2">1.0 µF</text>
<text x="39.2" y="217.2">63</text>
<text x="20.8" y="223.2">2.2 µF</text>
<text x="39.2" y="223.2">67</text>
<text x="20.8" y="229.2">4.7 µF</text>
<text x="39.2" y="229.2">72</text>
<text x="21.4" y="235.2">10 µF</text>
<text x="39.2" y="235.2">76</text>
<text x="21.4" y="241.2">22 µF</text>
<text x="39.2" y="241.2">81</text>
</g>
<g font-size="3">
<text x="17" y="253.5">1. Values in shaded cells indicate thickness class in mm</text>
<text x="17" y="258.3">2. Capacitance value of non E-6 series is on request</text>
<text x="17" y="263">3. For product with 5% tolerance, please contact local sales force before ordering</text>
</g>
<g font-size="2.8">
<text x="168.9" y="22.9">6.3 V to 50 V</text>
<text x="17" y="248.6">NOTE</text>
</g>
<g font-size="2.8" fill="#7e7e7e">
<text x="172.8" y="287.2">www.yageo.com</text>
<text x="16.4" y="292">Oct 13, 2011 V.8</text>
</g>
<text font-size="2.6" x="119.6" y="22.5">General Purpose &amp; High Cap.</text>
<text font-size="2.5" x="189.1" y="17.1">5</text>
<text font-size="2.5" fill="#808080" x="160.7" y="22.7">X7R</text>
<text font-size="1.9" x="166.7" y="16.9">Product specification</text>
<text font-size="1.8" x="188.7" y="20.4">20</text>
</svg>
